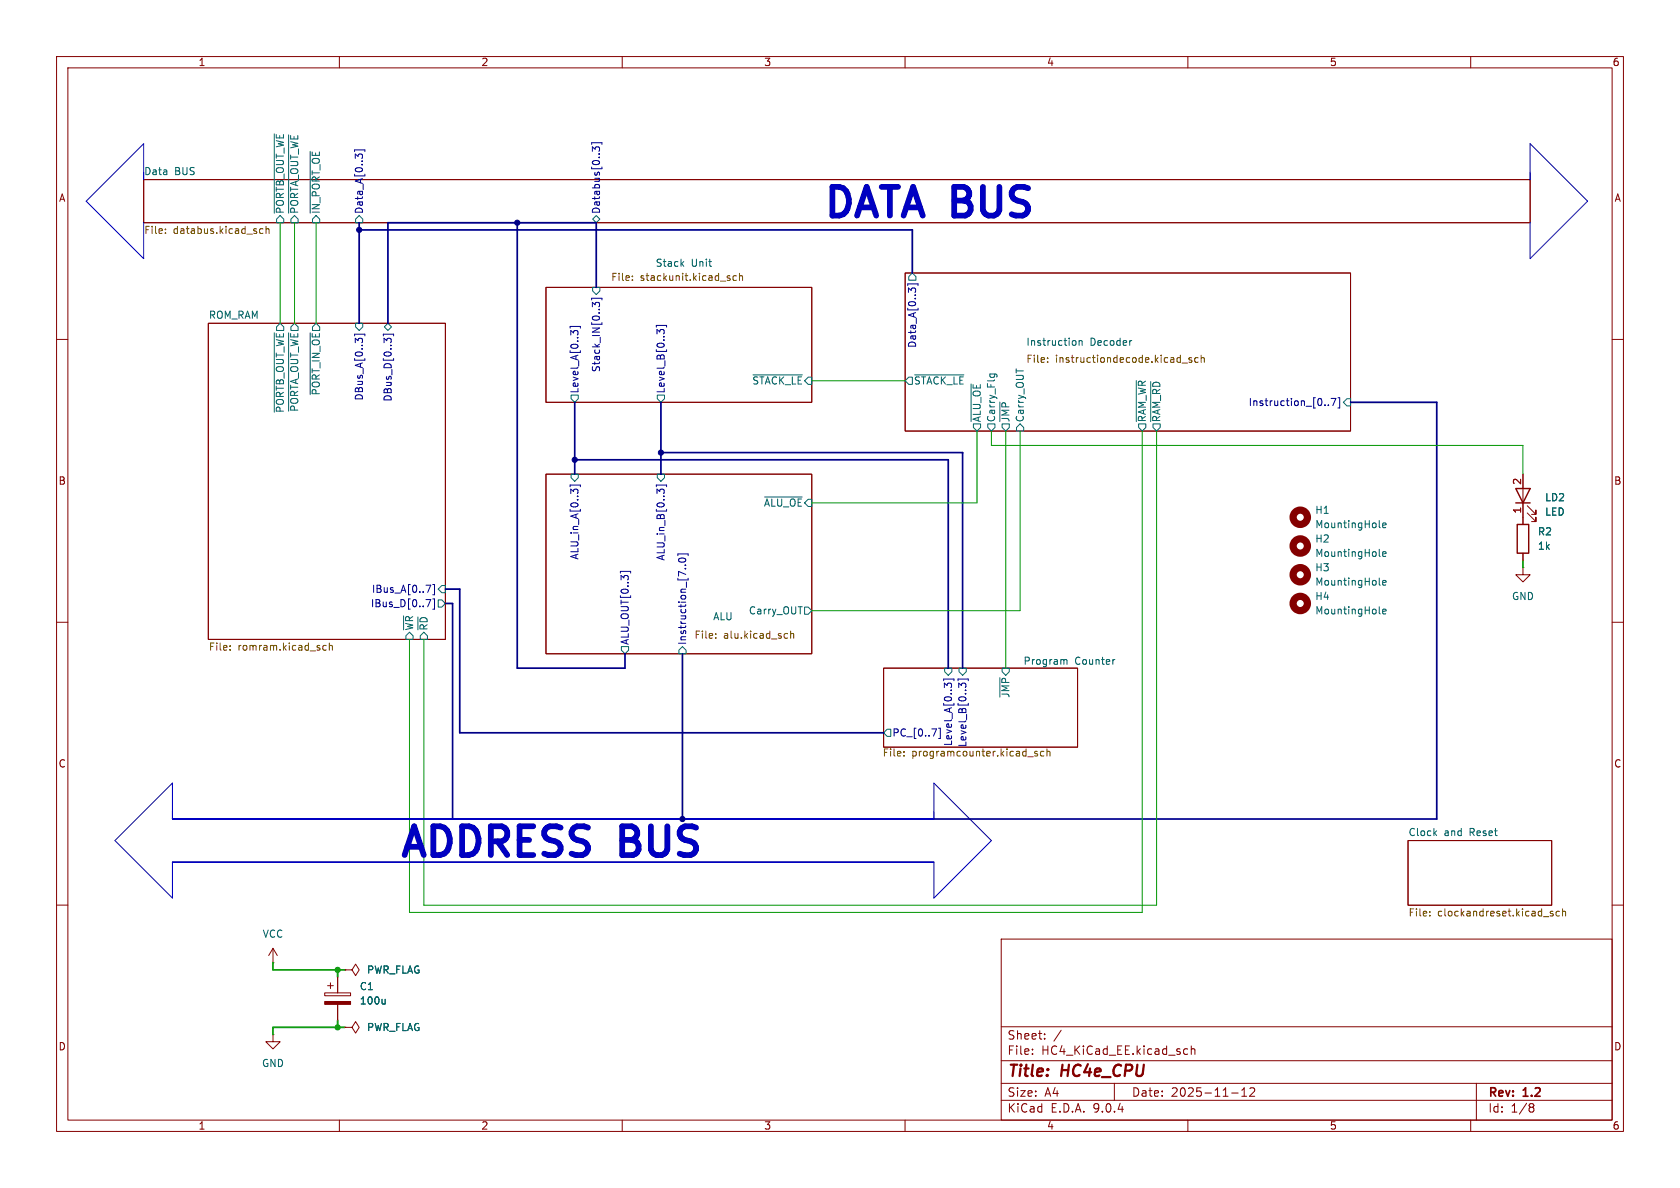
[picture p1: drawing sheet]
<svg xmlns="http://www.w3.org/2000/svg" width="297mm" height="210mm" viewBox="0 0 297 210" stroke-linecap="round" stroke-linejoin="round" font-family="sans-serif">
<g fill="none" stroke="#840000" stroke-width=".18">
<path d="M10 10h277v190h-277zM12 12h273v186h-273zM60 10v2M110 10v2M160 10v2M210 10v2M260 10v2M25.4 31.8h245.1v7.6h-245.1zM36.8 57.2h41.9v55.8h-41.9zM96.5 50.8h47v20.3h-47zM160 48.3h78.8v27.9h-78.8zM10 60h2"/>
<path d="M285 60h2M96.5 83.8h47v31.8h-47zM269.2 83.8v8.9M269.2 97.8v1.3M270 90.7l1.5 1.5v-.8v.8h-.7M270 89.4l1.5 1.5v-.7v.7h-.7M10 110h2M156.2 118.1h34.3v14h-34.3zM269.2 100.3v1.3h1.3l-1.3 1.3-1.2-1.3h1.2M269.2 100.3h.1M285 110h2M248.9 148.6h25.4v11.4h-25.4z"/>
<path d="M10 160h2M48.3 170.2h.1M48.3 167.6l-.8 1.3M48.3 167.6l.7 1.3M48.3 167.6v2.6M57.4 175.5h4.6v.5h-4.6zM57.9 174.2h1M58.4 173.7v1.1M59.7 172.7v2.8M59.7 177.5v2.8M61 171.5h1.2l.7-1.1 .6 1.1-.6 1-.7-1M61 171.5h.1"/>
<path d="M177 166h108v32h-108zM285 160h2M48.3 182.9v1.3h1.2l-1.2 1.2-1.3-1.2h1.3M48.3 182.9h.1M60 198v2M61 181.6h1.2l.7-1 .6 1-.6 1-.7-1M61 181.6h.1M110 198v2M160 198v2M177 194.5h108M177 191.5h108M177 187.5h108"/>
<path d="M177 181.5h108M182.5 186.3v.1M182.5 185.5v.1M184.7 183.6v.1M184.7 182.8v.1M187.6 182.1l-1.3 2M197 191.5v3M209.4 186.3h.6M209.4 185.5h.6M210 198v2M210.6 185.5l.2-.1 .4 .1v.9M210.6 184.9v1.5"/>
<path d="M217.7 193.2h1.2M219.5 193.8h.9M219.5 192.7l.5-.4v1.5M221 192.4l.5-.1 .2 .1 .1 .3-.9 1.1h.9M260 198v2M261 191.5v6.5M270.6 195.1l.4 .1 .2 .2-.3 .3M270.6 195.7h.3M270.9 195.7l.2 .2 .1 .4-.2 .2-.4 .1"/>
</g>
<g fill="none" stroke="#006464" stroke-width=".18">
<path d="M48.5 23.7v14M49.5 38.1l.7 .6v.7h-1.3v-.7zM51 23.8v13.9M52.1 38.1l.6 .6v.7h-1.3v-.7zM54.8 26.7v11M55.9 38.1l.6 .6v.7h-1.3v-.7zM63.5 38.1l.6 .6v.7h-1.2v-.7zM104.8 38.7l.6-.6 .6 .6-.6 .7zM48.5 58.8v14.1M51 58.8v13.9M54.8 58.8v11M62.9 57.2h1.2v.6l-.6 .6-.6-.6z"/>
<path d="M68.6 57.2l.6 .6-.6 .6-.7-.6zM104.8 50.8h1.2v.6l-.6 .7-.6-.7zM120.5 46.6l.4 .5M120.9 46.2l-.5 .5M161.3 48.3l.6 .6v.6h-1.2v-.6zM101 69.9h1.2v.6l-.6 .6-.6-.6zM116.2 69.9h1.3v.6l-.7 .6-.6-.6zM133.1 66.3h8.7M160.7 66.7h.6v1.2h-.6l-.7-.6zM161.7 66.3h8.7M171.7 67.9v6.6M172.1 74.9h1.3v.7l-.7 .6-.6-.6z"/>
<path d="M174.6 74.9h1.3v.7l-.6 .6-.7-.6zM175 66.1h1l.2 .1 .1 .3M175.1 66.1l-.1 .4M175.8 66.1v.4M176.8 71.1v3.4M177.2 74.9h1.2v.7l-.6 .6-.6-.6zM180.3 74.9l.7 .7v.6h-1.3v-.6zM190 60.2l.2 .2v.4l-.2 .3M190.8 60.3l.2-.1 .3 .1v.8M190.8 60.2v.9M200 60.2h.1M200.9 67.3v7.2"/>
<path d="M201.3 74.9h1.3v.7l-.7 .6-.6-.6zM203.4 67.4v7.1M203.8 74.9h1.3v.7l-.6 .6-.7-.6zM238.1 70.5h.7v1.3h-.7l-.6-.7zM101 83.8h1.2v.7l-.6 .6-.6-.6zM116.2 83.8h1.3v.7l-.7 .6-.6-.6zM135.2 87.9h6.6M243.8 93.1l.2 .2M243.8 98.2l.2 .2M244.4 92.9l.6-.2v-.2l-.4-.1-.2 .2 .1 .6h.5M244.4 97.9l.6-.1v-.2l-.4-.1-.2 .2 .1 .6h.5M71.3 108.9v2.4"/>
<path d="M72.4 111.8l.6 .6v.6h-1.2v-.6zM74.9 111.8l.7 .6v.6h-1.3v-.6zM77.5 106h.6l.6 .7-.6 .6h-.6zM78.1 103.5h.6v1.3h-.6l-.6-.7zM109.9 114.3h1.2v.6l-.6 .7-.6-.7zM120.6 114.3l.7 .6v.7h-1.3v-.7zM142.2 107.3h.7l.6 .7-.6 .6h-.7zM167 118.1h1.3v.6l-.7 .7-.6-.7zM169.5 118.1h1.3v.6l-.6 .7-.7-.7zM176.8 119.8v3.4M188.1 116.8l.2-.2 .3 .1v.7M197.1 116.6l-.2 .1"/>
<path d="M243.8 103.3l.2 .1M243.8 108.3l.2 .2M244.4 103l.6-.1v-.2l-.4-.1-.2 .2 .1 .6h.5M244.4 108.1l.6-.1v-.3h-.4l-.2 .2 .1 .6h.5M156.8 128.9h.7v1.3h-.7l-.6-.7zM253.6 147.2l.4 .5M254 146.9l-.5 .5M68.1 176.6v.9M68.1 177.4l-.2 .1"/>
</g>
<g fill="none" stroke="#000084" stroke-width=".18">
<path d="M62.7 26.8v-.3h1.8v.3M64.1 27.8v-.3l-.3-.3-.4 .1-.1 .3-.5-.4v.8M104.6 25.5v-.3h1.8v.3M104.7 26.7v-.7l.5 .4 .1-.4h.6l.1 .2-.1 .5M62.7 59.4v-.3h1.8v.3M67.8 59.4v-.3h1.8v.3M100.8 58v-.3h1.8v.3M102.2 59v-.3l-.3-.3-.4 .1-.1 .4-.5-.5v.8M104.6 53v-.3h1.8v.3M104.7 54.2v-.8l.5 .5 .1-.4h.6l.1 .2-.1 .5M116 57.8v-.3h1.8v.3M117.4 58.9v-.4l-.2-.2h-.4l-.2 .4-.5-.4v.7"/>
<path d="M160.5 50.5v-.3h1.8v.3M161.9 51.5v-.3l-.3-.3-.4 .1-.1 .3-.5-.4v.8M63.3 60l.2-.2h.3l.3 .2M63.3 60.2l-.5-.4v.8M69.2 60.4v-.4l-.3-.2-.4 .1-.1 .3-.5-.4v.8M234.2 71.6v.1M234.8 71.6v.1M235.3 70.4h.9l-.6 1.3M236.5 70.3h.3v1.8h-.3M100.8 86v-.3h1.8v.3M101.4 86.7l.2-.2h.3l.3 .2M101.4 86.9l-.5-.4v.8"/>
<path d="M116 86v-.3h1.8v.3M117.4 87.1v-.4l-.2-.2h-.4l-.2 .4-.5-.4v.8M119.8 98.2v-.3h1.9v.3M120 98.8a.75 .75 0 0 1 1.2 .3 .72 .72 0 0 1-1.2-.1zM121.1 99.9h.1M75.3 106h.9l-.6 1.3M75.3 103.4h.9l-.6 1.3M76.5 105.9h.3v1.8h-.3M76.5 103.3h.3v1.8h-.3M109.7 101.3v-.3h1.8v.3M121.1 100.5h.1M164.7 128.8h.9l-.6 1.3"/>
<path d="M165.9 128.7h.3v1.8h-.3M166.8 120.3v-.3h1.8v.3M168.2 121.4v-.4l-.2-.2h-.4l-.2 .4-.5-.4v.7M169.4 120.3v-.3h1.8v.3M170.8 121.4v-.4l-.3-.2h-.4l-.1 .4-.5-.4v.7"/>
</g>
<g fill="none" stroke="#725600" stroke-width=".18">
<path d="M29.2 41.2v.1M29.2 40.5v.1M46.5 40.5l-.4-.1-.2 .3 .1 .5h.5M47 40.6l.2-.2 .3 .1 .1 .8M47 40v1.3M111.8 49.5v.1M111.8 48.8v.1M128.9 49.2l.2 .1-.2 .3M128.9 48.7l.1 .1M130.2 48.8l-.4-.1-.2 .3 .1 .5h.5M130.7 48.9l.2-.2 .3 .1 .1 .8M130.7 48.3v1.3"/>
<path d="M185.2 63.9v.2M185.2 63.3v.1M209 64.2h.9M210.7 63.3l-.3-.1-.2 .2v.2l.5 .1v.3h-.5M211.8 63.3l-.3-.1-.3 .3 .1 .5h.5M212.4 63.3l.1-.1 .3 .1 .1 .8M212.4 62.8v1.3M40.7 114.8v.1M40.7 114.2v.1M57.7 114.2l-.4-.1-.2 .2 .1 .6h.5M58.2 114.2l.2-.1 .3 .1 .1 .7M58.2 113.7v1.2"/>
<path d="M126.5 112.7v.1M126.5 112v.2M139.1 112h.1M139.2 112.8h-.1M139.8 111.6v1.2M139.8 112.1l.2-.1h.3v.8M159.8 133.5v.2M159.8 132.9v.1M181.7 133.8h1M183.4 132.9l-.3-.1-.2 .2 .1 .2 .4 .1v.3h-.5M184.5 132.9l-.3-.1-.3 .3 .2 .5h.4M185.1 132.9l.2-.1 .3 .1v.8"/>
<path d="M185.1 132.4v1.3M252.8 161.8v.1M252.8 161.1v.2M274.5 161.1h-.3l-.1 .2v.1l.4 .2v.3h-.4M275.7 161.1h-.4l-.2 .2 .1 .6h.5M276.2 161.2l.2-.1h.3l.1 .8M276.2 160.7v1.2"/>
</g>
<path d="M268 86.4h2.5l-1.3 2.5zM268 88.9h2.5M268.2 92.7h2.1v5.1h-2.1z" fill="none" stroke="#840000" stroke-width=".25"/>
<g fill="none" stroke="#840000" stroke-width="1.3">
<circle cx="229.9" cy="91.4" r="1.27"/>
<circle cx="229.9" cy="96.5" r="1.27"/>
<circle cx="229.9" cy="101.6" r="1.27"/>
<circle cx="229.9" cy="106.7" r="1.27"/>
</g>
<path d="M57.4 177h4.6v.5h-4.6z" fill="#840000" stroke="#840000" stroke-width=".18"/>
<path d="M25.4 31.8v-6.4l-10.2 10.2 10.2 10.1v-6.3M270.5 31.8v-6.4l10.2 10.2-10.2 10.1v-6.3M30.5 144.8h134.6zM30.5 152.4h134.6zM30.5 144.8v-6.4l-10.2 10.2 10.2 10.2v-6.4M165.1 144.8v-6.4l10.2 10.2-10.2 10.2v-6.4" fill="none" stroke="#0000c2" stroke-width=".18"/>
<path d="M63.5 39.4v17.8M91.4 39.4v78.7h19.1v-2.5M63.5 40.6h97.8v7.7M105.4 50.8v-11.4h-36.8v17.8M101.6 71.1v12.7M116.8 71.1v12.7M238.8 71.1h15.2v73.7h-174v-38.1h-1.3M101.6 81.3h66v36.8M116.8 80h53.4v38.1M78.7 104.1h2.6v25.4h74.9M120.6 115.6v29.2" fill="none" stroke="#000084" stroke-width=".3"/>
<path d="M49.5 39.4v17.8M52.1 39.4v17.8M55.9 39.4v17.8M143.5 67.3h16.5M172.7 76.2v12.7h-29.2M175.3 76.2v2.5h93.9v5.1M177.8 76.2v41.9M180.3 76.2v31.8h-36.8M201.9 76.2v85.1h-129.5v-48.3M204.5 76.2v83.8h-129.6v-47" fill="none" stroke="#009600" stroke-width=".18"/>
<path d="M269.2 99.1v1.2M48.3 170.2v1.3h12.7M59.7 171.5v1.2M59.7 180.3v1.3M61 181.6h-12.7v1.3" fill="none" stroke="#009600" stroke-width=".3"/>
<g fill="#000084" stroke="#000084" stroke-width=".18">
<circle cx="120.6" cy="144.8" r=".46"/>
<circle cx="116.8" cy="80" r=".46"/>
<circle cx="63.5" cy="40.6" r=".46"/>
<circle cx="91.4" cy="39.4" r=".46"/>
<circle cx="101.6" cy="81.3" r=".46"/>
</g>
<g fill="#009600" stroke="#009600" stroke-width=".18">
<circle cx="59.7" cy="171.5" r=".46"/>
<circle cx="59.7" cy="181.6" r=".46"/>
</g>
<g font-size="7.1" fill="#0000c2">
<text x="144.9" y="39.9">DATA BUS</text>
<text x="70" y="152.9">ADDRESS</text>
<text x="109.8" y="152.9">BUS</text>
</g>
<g font-size="2.8" fill="#840000">
<text x="178" y="190.9">Title:</text>
<text x="187.7" y="190.9">HC4e_CPU</text>
</g>
<g font-size="2.1" fill="#840000">
<text x="178" y="184">Sheet:</text>
<text x="178" y="186.7">File:</text>
<text x="184.1" y="186.7">HC4_KiCad_EE.kicad_sch</text>
<text x="178" y="196.9">KiCad</text>
<text x="178" y="194.1">Size:</text>
<text x="184.7" y="194.1">A4</text>
<text x="185.7" y="196.9">E.D.A.</text>
<text x="193.3" y="196.9">9.0.4</text>
<text x="200" y="194.1">Date:</text>
<text x="207" y="194.1">2025-11-12</text>
<text x="263" y="194.3">Rev:</text>
<text x="263" y="196.9">Id:</text>
<text x="267.1" y="196.9">1/8</text>
<text x="269.4" y="194.3">1.2</text>
</g>
<g font-size="1.8" fill="#840000">
<text x="35" y="11.9">1</text>
<text x="85" y="11.9">2</text>
<text x="135" y="11.9">3</text>
<text x="185" y="11.9">4</text>
<text x="235" y="11.9">5</text>
<text x="285" y="11.9">6</text>
<text x="10.3" y="35.9">A</text>
<text x="285.3" y="35.9">A</text>
<text x="10.3" y="85.9">B</text>
<text x="285.3" y="85.9">B</text>
<text x="10.3" y="135.9">C</text>
<text x="285.3" y="135.9">C</text>
<text x="10.3" y="185.9">D</text>
<text x="285.3" y="185.9">D</text>
<text x="35" y="199.9">1</text>
<text x="85" y="199.9">2</text>
<text x="135" y="199.9">3</text>
<text x="185" y="199.9">4</text>
<text x="235" y="199.9">5</text>
<text x="285" y="199.9">6</text>
</g>
<g font-size="1.8" fill="#006464">
<text x="25.4" y="31">Data</text>
<text x="30.9" y="31">BUS</text>
<text x="50.4" y="37.9" transform="rotate(-90 50.4 37.9)">~{PORTB_OUT_WE}</text>
<text x="52.9" y="37.9" transform="rotate(-90 52.9 37.9)">~{PORTA_OUT_WE}</text>
<text x="56.7" y="37.9" transform="rotate(-90 56.7 37.9)">~{IN_PORT_OE}</text>
<text x="115.8" y="47.2">Stack</text>
<text x="122.2" y="47.2">Unit</text>
<text x="36.8" y="56.4">ROM_RAM</text>
<text x="181.4" y="61.2">Instruction</text>
<text x="192.7" y="61.2">Decoder</text>
<text x="56.7" y="70" transform="rotate(-90 56.7 70)">~{PORT_IN_OE}</text>
<text x="132.9" y="68.2">~{STACK_LE}</text>
<text x="161.5" y="68.2">~{STACK_LE}</text>
<text x="50.4" y="73.1" transform="rotate(-90 50.4 73.1)">~{PORTB_OUT_WE}</text>
<text x="52.9" y="72.9" transform="rotate(-90 52.9 72.9)">~{PORTA_OUT_WE}</text>
<text x="173.6" y="74.7" transform="rotate(-90 173.6 74.7)">~{ALU_OE}</text>
<text x="176.1" y="74.7" transform="rotate(-90 176.1 74.7)">Carry_Flg</text>
<text x="178.7" y="74.7" transform="rotate(-90 178.7 74.7)">~{JMP}</text>
<text x="181.2" y="74.7" transform="rotate(-90 181.2 74.7)">Carry_OUT</text>
<text x="202.8" y="74.7" transform="rotate(-90 202.8 74.7)">~{RAM_WR}</text>
<text x="205.3" y="74.7" transform="rotate(-90 205.3 74.7)">~{RAM_RD}</text>
<text x="135" y="89.8">~{ALU_OE}</text>
<text x="273.1" y="88.8">LD2</text>
<text x="232.4" y="91">H1</text>
<text x="232.4" y="93.6">MountingHole</text>
<text x="271.8" y="94.8">R2</text>
<text x="273.1" y="91.4">LED</text>
<text x="232.4" y="101.2">H3</text>
<text x="232.4" y="96.1">H2</text>
<text x="232.4" y="98.7">MountingHole</text>
<text x="271.8" y="97.4">1k</text>
<text x="232.4" y="103.7">MountingHole</text>
<text x="232.4" y="106.3">H4</text>
<text x="267.2" y="106.3">GND</text>
<text x="126" y="109.7">ALU</text>
<text x="132.3" y="108.8">Carry_OUT</text>
<text x="232.4" y="108.8">MountingHole</text>
<text x="180.8" y="117.6">Program</text>
<text x="190" y="117.6">Counter</text>
<text x="178.7" y="123.5" transform="rotate(-90 178.7 123.5)">~{JMP}</text>
<text x="248.9" y="147.9">Clock</text>
<text x="255.3" y="147.9">and</text>
<text x="259.9" y="147.9">Reset</text>
<text x="46.3" y="166">VCC</text>
<text x="64.8" y="172.3">PWR_FLAG</text>
<text x="63.5" y="175.2">C1</text>
<text x="63.5" y="177.8">100u</text>
<text x="64.8" y="182.5">PWR_FLAG</text>
<text x="46.2" y="188.8">GND</text>
</g>
<g font-size="1.8" fill="#725600">
<text x="25.4" y="41.7">File:</text>
<text x="30.6" y="41.7">databus.kicad_sch</text>
<text x="107.9" y="50">File:</text>
<text x="113.2" y="50">stackunit.kicad_sch</text>
<text x="181.4" y="64.5">File:</text>
<text x="186.6" y="64.5">instructiondecode.kicad_sch</text>
<text x="122.7" y="113.2">File:</text>
<text x="127.9" y="113.2">alu.kicad_sch</text>
<text x="36.8" y="115.3">File:</text>
<text x="42.1" y="115.3">romram.kicad_sch</text>
<text x="156" y="134.1">File:</text>
<text x="161.2" y="134.1">programcounter.kicad_sch</text>
<text x="248.9" y="162.3">File:</text>
<text x="254.1" y="162.3">clockandreset.kicad_sch</text>
</g>
<g font-size="1.8" fill="#000084">
<text x="64.4" y="37.9" transform="rotate(-90 64.4 37.9)">Data_A[0..3]</text>
<text x="106.3" y="37.9" transform="rotate(-90 106.3 37.9)">Databus[0..3]</text>
<text x="106.3" y="65.9" transform="rotate(-90 106.3 65.9)">Stack_IN[0..3]</text>
<text x="162.2" y="61.6" transform="rotate(-90 162.2 61.6)">Data_A[0..3]</text>
<text x="64.4" y="70.9" transform="rotate(-90 64.4 70.9)">DBus_A[0..3]</text>
<text x="69.4" y="71.1" transform="rotate(-90 69.4 71.1)">DBus_D[0..3]</text>
<text x="102.5" y="69.7" transform="rotate(-90 102.5 69.7)">Level_A[0..3]</text>
<text x="117.7" y="69.7" transform="rotate(-90 117.7 69.7)">Level_B[0..3]</text>
<text x="220.6" y="72">Instruction_[0..7]</text>
<text x="102.5" y="99" transform="rotate(-90 102.5 99)">ALU_in_A[0..3]</text>
<text x="117.7" y="99.2" transform="rotate(-90 117.7 99.2)">ALU_in_B[0..3]</text>
<text x="65.5" y="107.5">IBus_D[0..7]</text>
<text x="65.6" y="105">IBus_A[0..7]</text>
<text x="73.3" y="111.6" transform="rotate(-90 73.3 111.6)">~{WR}</text>
<text x="75.8" y="111.6" transform="rotate(-90 75.8 111.6)">~{RD}</text>
<text x="111.4" y="114.1" transform="rotate(-90 111.4 114.1)">ALU_OUT[0..3]</text>
<text x="121.5" y="114.1" transform="rotate(-90 121.5 114.1)">Instruction_[7..0]</text>
<text x="157.7" y="130.4">PC_[0..7]</text>
<text x="168.5" y="132" transform="rotate(-90 168.5 132)">Level_A[0..3]</text>
<text x="171" y="132.2" transform="rotate(-90 171 132.2)">Level_B[0..3]</text>
</g>
<g font-size="1.8" fill="#a90000">
<text x="269" y="85.8" transform="rotate(-90 269 85.8)">2</text>
<text x="269" y="90.9" transform="rotate(-90 269 90.9)">1</text>
</g>
</svg>
